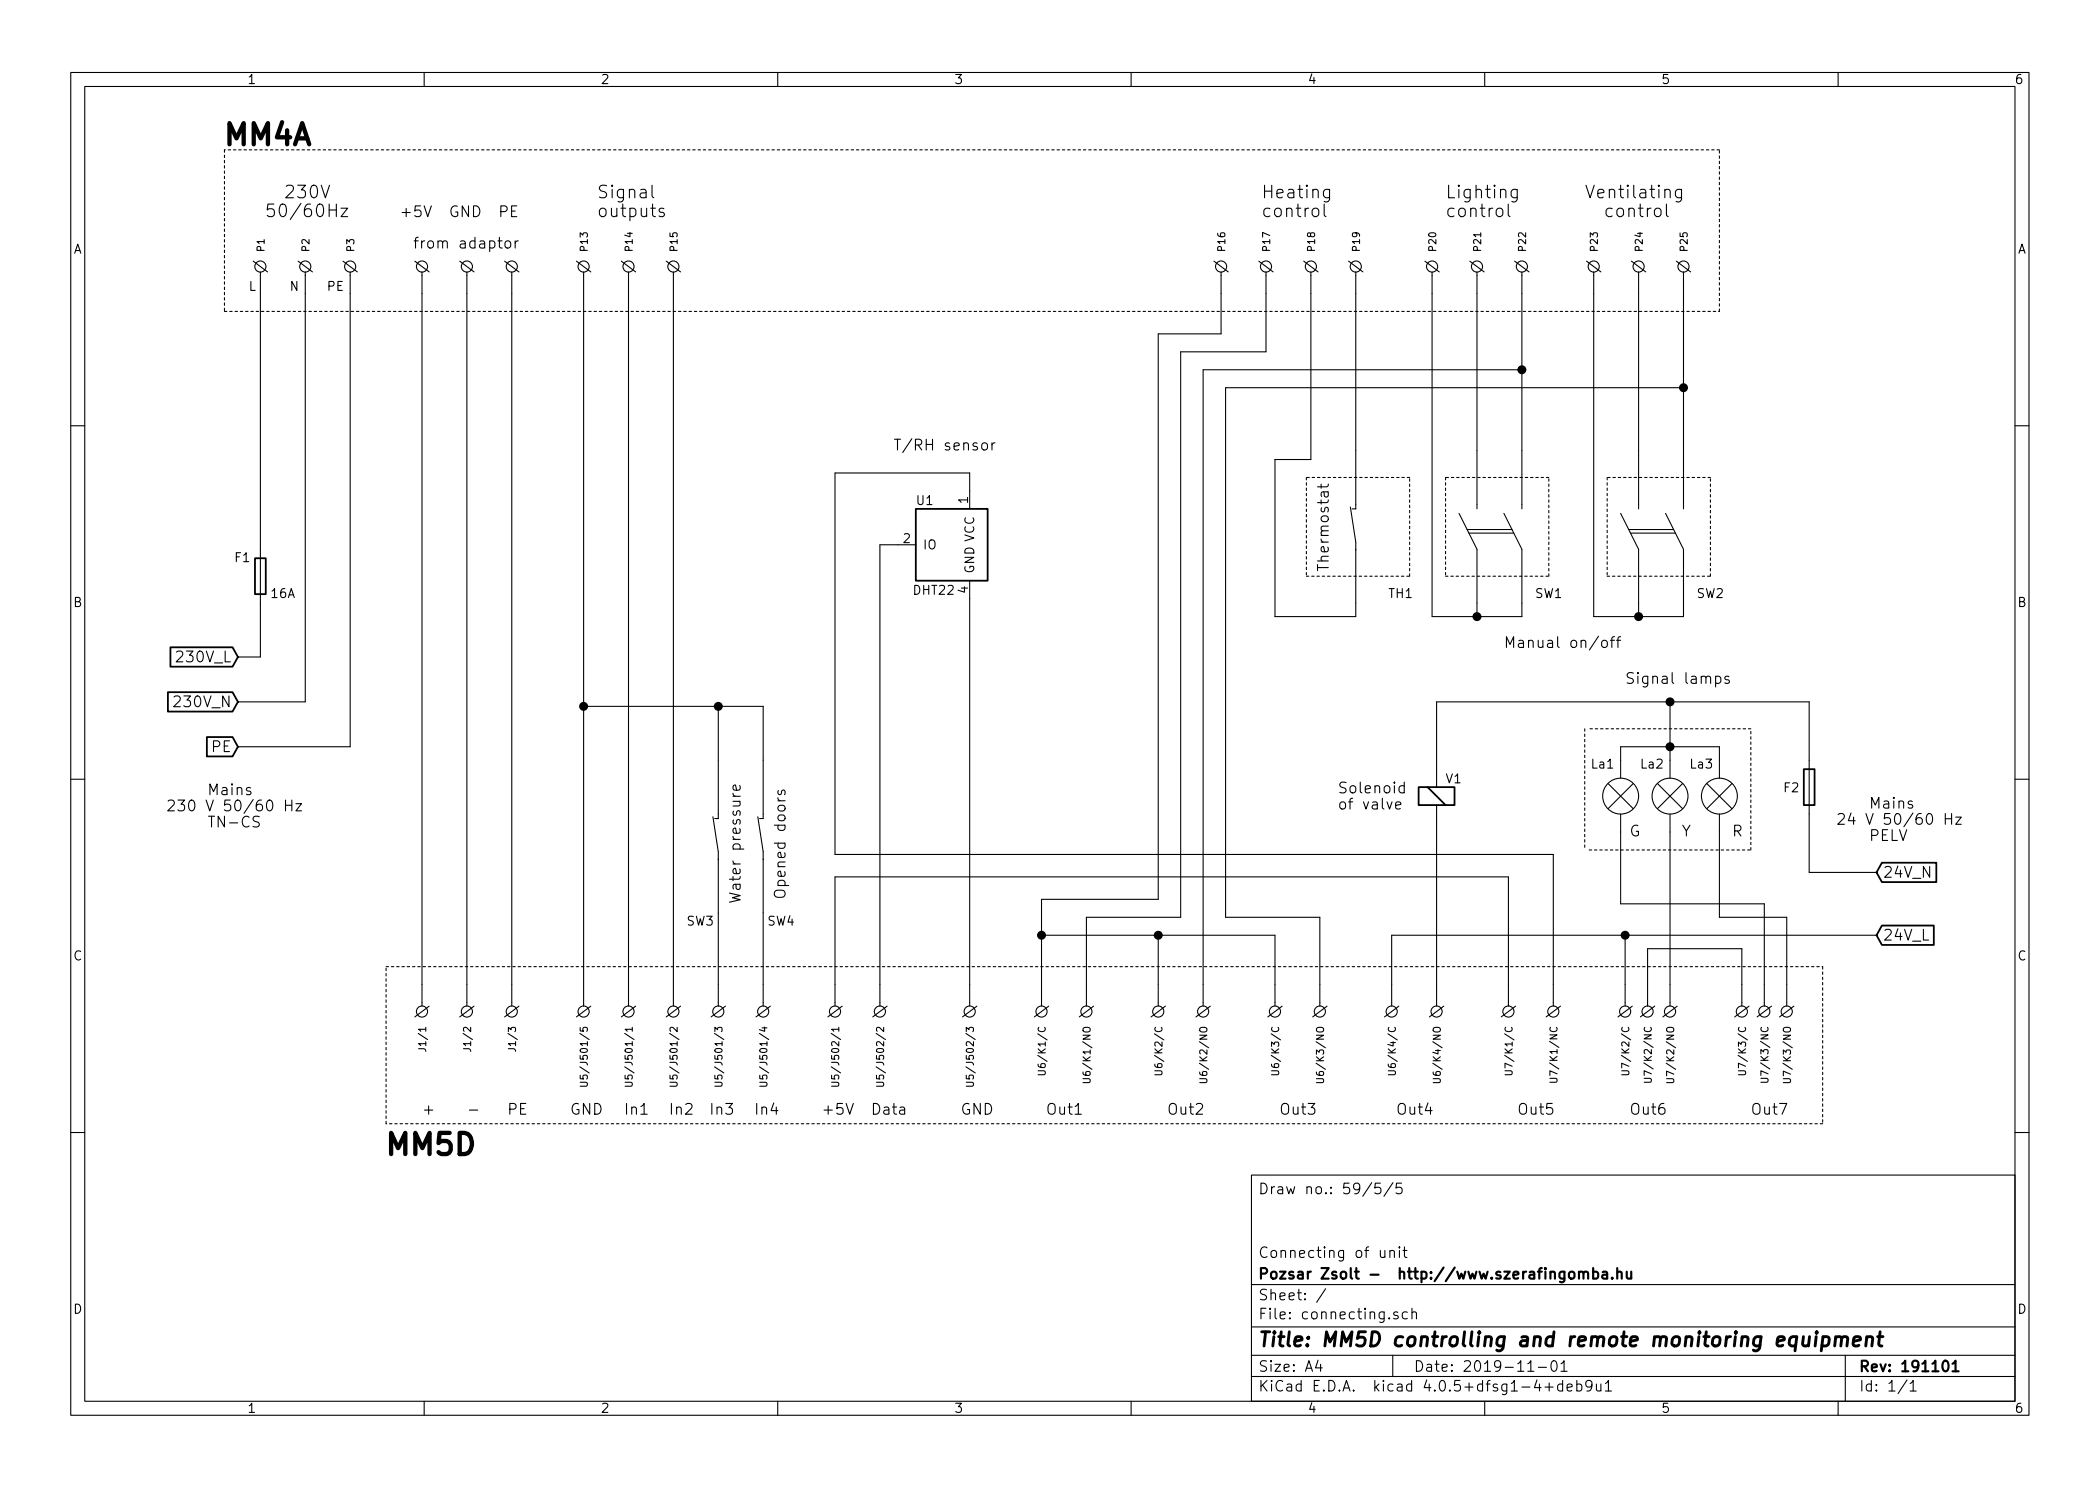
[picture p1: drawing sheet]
<svg xmlns="http://www.w3.org/2000/svg" width="297mm" height="210mm" viewBox="0 0 297 210" stroke-linecap="round" stroke-linejoin="round" font-family="sans-serif">
<g fill="none" stroke="#000" stroke-width=".15">
<path d="M10 10.3h277v189.9h-277zM12 12.2h273v186.1h-273zM60 10.3v1.9M110 10.3v1.9M160 10.3v1.9M210 10.3v1.9M260 10.3v1.9M35.8 37l2 1.5M36.8 38.5v54.5h-3.1M42.2 37l2 1.5M43.2 38.5v60.8h-9.5M45.4 26.2l.6 1.8 .6-1.8"/>
<path d="M46.6 29.7h1M47.6 28.9v1.8M48.2 29.5h1l-1 1.2h1M48.5 37l2 1.5M49.5 38.5v67.2h-15.8M58.7 37l2 1.5M59.7 38.5v103.9M65 37l2.1 1.5M66 38.5v103.9M71.4 37l2 1.5M71.6 34.2a.42 .42 0 0 1 .6 .2v.4a.43 .43 0 0 1-.4 .3 .43 .43 0 0 1-.4-.3v-.4zM72.4 38.5v103.9"/>
<path d="M72.9 34.1v1M73.3 34.1l-.3 .1-.1 .2M81.5 37l2.1 1.5M82.5 38.5v103.9M87.9 37l2 1.5M88.9 38.5v103.9M92.2 26.2v1.5l.3 .3M93.9 29.5h-.4l-.3 .2 .1 .3 .6 .1 .1 .2-.1 .3-.2 .1-.5-.1M94.2 37l2.1 1.5M95.2 38.5v103.9M171.7 37l2 1.5M172.7 38.5v8.7h-8.9v80h-16.5v15.2"/>
<path d="M178.1 37l2 1.5M179.1 38.5v11.3h-12.1v80h-13.3v12.6M184.4 37l2 1.5M185.4 38.5v26.5h-5.1v22.2h11.5v-10.5l-.8-5M187.3 28.9v1.5l.3 .3M188.1 26.8v1.4a.49 .49 0 0 1-.8 .3M188.1 26.9l-.2-.1-.5 .1-.2 .2v.5a.56 .56 0 0 0 .7 .4l.2-.1M190.8 37l2 1.5M191.8 38.5v32.9M201.5 37l2.1 1.5M202.6 38.5v48.7h12.7v-9.5l-2.6-5.1M207.9 37l2 1.5"/>
<path d="M208.9 38.5v32.9M213.3 28.9v1.5l.3 .3M214.2 37l2.1 1.5M214.6 26.8v1.4a.49 .49 0 0 1-.8 .3M214.6 26.9l-.2-.1-.5 .1-.2 .2v.5a.56 .56 0 0 0 .7 .4l.2-.1M215.3 38.5v32.9M224.4 37l2 1.5M225.4 38.5v48.7h12.7v-9.5l-2.5-5.1M230.8 37l2 1.5M231.8 38.5v32.9M234.2 29.5a.49 .49 0 0 1 .7 .3v.5a.48 .48 0 0 1-.4 .4 .48 .48 0 0 1-.5-.4v-.5zM235.7 28.9v1.5l.3 .3"/>
<path d="M237.1 37l2 1.5M237.8 26.8v1.4a.49 .49 0 0 1-.7 .3M237.8 26.9l-.1-.1-.5 .1-.2 .2v.5a.56 .56 0 0 0 .7 .4l.1-.1M238.1 38.5v32.9M215.3 52.3h-45.1v90.1M238.1 54.9h-64.7v74.9h13.3v12.6M10 60.2h2M129.5 77.1h-5v65.3M137.2 72v-5.1h-19.1v54h101.6v21.5M139 62.7a.42 .42 0 0 1 .7 .3v.4a.43 .43 0 0 1-.4 .3 .43 .43 0 0 1-.4-.3v-.4zM140.3 62.7v1M140.7 62.7h-.2l-.2 .3"/>
<path d="M186.9 68.5v.6M187.9 68.5l-.1 .3-.1 .1h-1.3M191.3 72h.5M191.8 71.4v.6zM206.4 72.6l2.5 5.1v9.5M207.5 74.9h6.4M207.8 75.4h6.3M208.9 71.4v.6zM215.3 71.4v.6zM229.2 72.6l2.6 5.1v9.5M230.4 74.9h6.3M230.6 75.4h6.4"/>
<path d="M231.8 71.4v.6zM238.1 71.4v.6zM285 60.2h2M82.5 99.9h25.4v15.3M101.6 99.9v15.3M137.2 82.2v60.2M226.6 90.7a.42 .42 0 0 1 .4-.1 .42 .42 0 0 1 .4 .3v.4a.43 .43 0 0 1-.5 .3 .43 .43 0 0 1-.4-.3zM227.8 90.6h.6M228.4 90.1l-.3 .1-.1 .1v1.3M228.7 90.6h.5M229.2 90.1l-.3 .1v.1v1.3M236.2 99.3v10.8"/>
<path d="M242.7 95.8a.48 .48 0 0 1 .6 0l.1 .6a.48 .48 0 0 1-.7 .2M244.6 95.8l-.4-.1-.2 .2v.2l.6 .2v.1v.2l-.2 .1-.4-.1M10 110.3h2M32.5 116.4h1.1M32.8 110.9l-.1 .1 .1 .1 .1-.1-.1-.1v.2M32.8 111.4v1M33.6 111.6a.38 .38 0 0 1 .6 .1v.7M33.6 111.4v1M35.2 115.6a.62 .62 0 0 0-.7 0 .62 .62 0 0 0-.2 .8 .58 .58 0 0 0 .3 .5 .58 .58 0 0 0 .6 0M35.4 111.5l-.3-.1-.3 .3 .1 .2 .5 .1 .1 .2-.1 .2h-.1h-.5M36.7 115.6a.62 .62 0 0 0-.8 0 .36 .36 0 0 0 .2 .6 .53 .53 0 0 1 .6 .4l-.1 .3a.62 .62 0 0 1-.8 0M40.4 113.2v1.5"/>
<path d="M40.4 113.9h.9M41.3 113.2v1.5M41.9 113.7h.7l-.7 1h.7M100.8 115.6l.8 4.9v21.9M101.1 115.8h.5M101.6 115.2v.6zM103.7 112.2l.1 .3 .2 .2M103.7 112.7h1M104.6 111.1l.1 .5-.2 .2-.7-.1-.1-.1 .1-.5h.2l.2 .7M107.2 115.6l.7 4.9v21.9M107.4 115.8h.5M107.9 115.2v.6z"/>
<path d="M110 112.9l.1 .3 .2 .1M110.1 111.9l-.1 .3 .3 .2h.2l.1-.5 .2-.1 .2 .1v.1v.4M197.4 114l.7-.2v-.3h-.5l-.2 .2 .1 .7 .1 .1 .5-.1M198.6 111.2a.48 .48 0 0 0-.6 .1l-.1 .6a.48 .48 0 0 0 .7 .2M198.6 110.7v1.5M203.2 111.4v-12.1h52.7v24.1h9.5M203.2 113.9v28.5M227.5 110.9l3.5 3.5M229.2 110.1v-4.4h14v4.4M229.2 115.2v12.7h20.4v14.5M231 110.9l-3.5 3.5M234.4 110.9l3.6 3.5"/>
<path d="M236.2 115.2v27.2M238 110.9l-3.6 3.5M238 116.8l.5 .8 .5-.8M238.5 117.6v.7M241.4 110.9l3.6 3.5M243.2 115.2v14.6h9.5v12.6M245 110.9l-3.6 3.5M245.4 117.6h.5a.42 .42 0 0 0 .4-.4 .42 .42 0 0 0-.4-.4h-.5v1.5M245.7 117.6l.6 .7M267.6 117.4v1.5h.8M268.6 113.5a.38 .38 0 0 1 .7 .1v.7M268.6 113.3v1"/>
<path d="M268.7 117.4l.5 1.5 .5-1.5M270.5 113.4l-.4-.1-.2 .3 .1 .2 .5 .1 .1 .2-.1 .2h-.1h-.5M275.2 115.1v1.5M275.2 115.8h.8M276 115.1v1.5M276.6 115.6h.8l-.8 1h.8M285 110.3h2M147.3 132.3h33v10.1M163.8 132.3v10.1M229.9 132.3v10.1M265.4 132.3h-68.6v10.1M60.2 145.4v.5"/>
<path d="M60.7 142.4l-2 1.5M66.4 157.1h1.2M67.1 142.4l-2.1 1.5M73.4 142.4l-2 1.5M82.1 153.1h.8l.2 .2-.1 .4h-.9M82.1 145.4v.5h.4l-.1-.1 .1-.4h.5l.1 .1-.1 .4M83.6 142.4l-2.1 1.5M88.4 153.1h.8l.2 .2-.1 .4h-.9M89.4 145.6h-1l.3 .3M89.4 145.4v.5M89.9 142.4l-2 1.5M90.7 157.7h.8"/>
<path d="M94.8 153.1h.8l.2 .2-.1 .4h-.9M95.8 145.4v.6l-.7-.6h-.2l-.1 .1 .1 .4M96.3 142.4l-2.1 1.5M101.1 153.1h.8l.2 .2-.1 .4h-.9M101.1 146v-.6l.4 .3 .1-.3h.4l.1 .1-.1 .5M102.6 142.4l-2 1.5M107.5 153.1h.8l.2 .2-.1 .4h-.9M107.8 145.4h.7M108.2 145.3v.6l-.8-.2M109 142.4l-2.1 1.5M117.6 153.1h.8l.2 .2-.1 .4h-.9M118.1 142.4v-18.3h95.3v18.3"/>
<path d="M118.6 145.6h-1l.3 .3M118.6 145.4v.5M119.1 142.4l-2 1.5M124 153.1h.8l.2 .2-.1 .4h-.9M125 145.4v.6l-.7-.6h-.2l-.1 .1 .1 .4M125.5 142.4l-2.1 1.5M136.7 153.1h.8l.2 .2-.1 .4h-.9M136.7 146v-.6l.4 .3 .1-.3h.4l.1 .1-.1 .5M138.2 142.4l-2.1 1.5M146.8 151.5h.9l.2 .2-.1 .3-1 .1M146.9 145.4a.4 .4 0 0 0 0 .5 .4 .4 0 0 0 .5 .1 .37 .37 0 0 0 .4-.2 .37 .37 0 0 0 0-.4M148.3 142.4l-2 1.5"/>
<path d="M152.1 157.7h.9M153.2 152.6h.8l.2 .2-.1 .4h-.9M153.2 145.5a.67 .67 0 0 1 1 .1v.3a.67 .67 0 0 1-1-.1zM154.7 142.4l-2 1.5M163.3 151.5h.9l.2 .2-.1 .3-1 .1M163.4 145.4a.4 .4 0 0 0 0 .5 .4 .4 0 0 0 .5 .1 .37 .37 0 0 0 .4-.2 .37 .37 0 0 0 0-.4M164.8 142.4l-2 1.5M169.7 152.6h.8l.2 .2-.1 .4h-.9M169.7 145.5a.67 .67 0 0 1 1 .1v.3a.67 .67 0 0 1-1-.1zM171.2 142.4l-2 1.5M179.9 151.5h.8l.2 .2-.1 .3-.9 .1M180 145.4a.4 .4 0 0 0 0 .5 .4 .4 0 0 0 .4 .1 .37 .37 0 0 0 .4-.2 .37 .37 0 0 0 0-.4"/>
<path d="M181.4 142.4l-2.1 1.5M186.2 152.6h.8l.2 .2-.1 .4h-.9M186.3 145.5a.67 .67 0 0 1 .9 .1v.3a.67 .67 0 0 1-1-.1zM187.7 142.4l-2 1.5M196.4 151.5h.8l.2 .2-.1 .3-.9 .1M196.5 145.4a.4 .4 0 0 0 0 .5 .4 .4 0 0 0 .5 .1 .37 .37 0 0 0 .3-.2 .37 .37 0 0 0 0-.4M197.9 142.4l-2.1 1.5M202.7 152.6h.8l.2 .2-.1 .4h-.9M202.8 145.5a.67 .67 0 0 1 .9 .1v.3a.67 .67 0 0 1-1-.1zM204.2 142.4l-2 1.5M212.9 151.5h.8l.2 .2-.1 .3-.9 .1M213 145.4a.4 .4 0 0 0 0 .5 .4 .4 0 0 0 .5 .1 .37 .37 0 0 0 .3-.2 .37 .37 0 0 0 0-.4"/>
<path d="M214.4 142.4l-2.1 1.5M219.2 152.6h.8l.2 .1-.1 .4h-.9M219.3 145.4a.4 .4 0 0 0 0 .5 .4 .4 0 0 0 .5 .1 .37 .37 0 0 0 .4-.2 .37 .37 0 0 0-.1-.4M220.7 142.4l-2 1.5M229.4 151.5h.8l.2 .2-.1 .3-.9 .1M229.5 145.4a.4 .4 0 0 0 0 .5 .4 .4 0 0 0 .5 .1 .37 .37 0 0 0 .4-.2 .37 .37 0 0 0-.1-.4M230.9 142.4l-2 1.5M232.6 152.6h.8l.2 .1-.1 .4h-.9M232.7 145.4a.4 .4 0 0 0 0 .5 .4 .4 0 0 0 .4 .1 .37 .37 0 0 0 .4-.2 .37 .37 0 0 0 0-.4M233 142.4v-8.2h13.4v8.2M234.1 142.4l-2.1 1.5M235.7 152.6h.9l.2 .2-.1 .4h-1"/>
<path d="M235.8 145.5a.67 .67 0 0 1 1 .1l-.1 .3a.67 .67 0 0 1-1-.1zM237.2 142.4l-2 1.5M245.9 151.5h.8l.2 .2-.1 .3-.9 .1M246 145.4a.4 .4 0 0 0 0 .5 .4 .4 0 0 0 .5 .1 .37 .37 0 0 0 .4-.2 .37 .37 0 0 0-.1-.4M247.4 142.4l-2 1.5M249.1 152.6h.8l.2 .1-.1 .4h-.9M249.2 145.4a.4 .4 0 0 0 0 .5 .4 .4 0 0 0 .5 .1 .37 .37 0 0 0 .3-.2 .37 .37 0 0 0 0-.4M250.6 142.4l-2.1 1.5M252.2 152.6h.9l.2 .2-.1 .4h-1M252.3 145.5a.67 .67 0 0 1 1 .1l-.1 .3a.67 .67 0 0 1-1-.1zM253.7 142.4l-2 1.5M10 160.2h2"/>
<path d="M177 166.3h108v32h-108zM194 167.3l-1.2 2M195.2 176.9l.1 .9a.4 .4 0 0 0 .6 0M195.2 167.4h-.7v.7a.62 .62 0 0 1 .7-.1l.1 .3-.1 .5-.2 .1h-.3l-.2-.1M195.9 176.9v1M196.6 177.1a.38 .38 0 0 1 .6 0v.8M196.6 176.9v1M197 167.3l-1.2 2M197.9 176.4v.1v.1l.1-.1-.1-.1v.2M197.9 176.9v1M198.2 167.4h-.7v.7a.62 .62 0 0 1 .7-.1l.1 .3-.1 .5-.2 .1h-.3l-.2-.1M198.5 176.9h.5"/>
<path d="M198.7 176.4v1.3l.2 .2h.1M285 160.2h2M60 198.3v1.9M110 198.3v1.9M160 198.3v1.9M177 194.8h108M177 191.8h108M177 187.8h108M177 181.8h108M186.4 192.5l-.3 1h.9M186.8 193v1M187.5 182.3l-1.3 2"/>
<path d="M197 191.8v3M197.7 185.7a.37 .37 0 0 0-.6 .1v.1a.54 .54 0 0 0 .6 .3l.1 .1-.1 .2-.1 .1-.5-.1M199.1 185.7l-.5-.1-.3 .3 .1 .6 .2 .1 .5-.1M199.7 185.7a.38 .38 0 0 1 .7 .1v.8M199.7 185.1v1.5M210 198.3v1.9M216.1 194h.9M217.6 193.5h1.1M218.5 196.3h1.2M219.1 195.7v1.1M219.5 192.7a.35 .35 0 0 1 .4-.2 .35 .35 0 0 1 .3 .3 .77 .77 0 0 1-.5 1.2 .9 .9 0 0 1-.2-1.3zM220.8 193l.4-.5v1.5"/>
<path d="M220.8 194h.9M221 195.9l-.4-.1-.3 .3 .1 .6 .2 .1 .4-.1M221 195.3v1.5M221.7 196.3l.7-.1-.1-.3-.4-.1-.2 .2v.7l.2 .1 .4-.1M223 195.9a.48 .48 0 0 1 .7 .1v.1v.6a.48 .48 0 0 1-.7 0M223 195.3v1.5M225.2 196l-.3 .3h-.3l-.3-.3v-.4l.2-.2 .4-.1 .2 .2a1.19 1.19 0 0 1-.2 1.2l-.4 .1M225.8 195.8l.1 .9a.4 .4 0 0 0 .5 0M226.4 195.8v1M227.1 195.8l.4-.5v1.5M227.1 196.8h.8M260 198.3v1.9"/>
<path d="M261 191.8v6.5M269.7 195.2l-1.2 2M270.2 195.8l.4-.5v1.5M270.2 196.8h.8"/>
<circle cx="36.8" cy="37.7" r=".79"/>
<circle cx="43.2" cy="37.7" r=".79"/>
<circle cx="49.5" cy="37.7" r=".79"/>
<circle cx="59.7" cy="37.7" r=".79"/>
<circle cx="66" cy="37.7" r=".79"/>
<circle cx="72.4" cy="37.7" r=".79"/>
<circle cx="82.5" cy="37.7" r=".79"/>
<circle cx="88.9" cy="37.7" r=".79"/>
<circle cx="95.2" cy="37.7" r=".79"/>
<circle cx="172.7" cy="37.7" r=".79"/>
<circle cx="179.1" cy="37.7" r=".79"/>
<circle cx="185.4" cy="37.7" r=".79"/>
<circle cx="191.8" cy="37.7" r=".79"/>
<circle cx="202.6" cy="37.7" r=".79"/>
<circle cx="208.9" cy="37.7" r=".79"/>
<circle cx="215.3" cy="37.7" r=".79"/>
<circle cx="225.4" cy="37.7" r=".79"/>
<circle cx="231.8" cy="37.7" r=".79"/>
<circle cx="238.1" cy="37.7" r=".79"/>
<circle cx="229.2" cy="112.6" r="2.54"/>
<circle cx="236.2" cy="112.6" r="2.54"/>
<circle cx="243.2" cy="112.6" r="2.54"/>
<circle cx="59.7" cy="143.1" r=".79"/>
<circle cx="66" cy="143.1" r=".79"/>
<circle cx="72.4" cy="143.1" r=".79"/>
<circle cx="82.5" cy="143.1" r=".79"/>
<circle cx="88.9" cy="143.1" r=".79"/>
<circle cx="95.2" cy="143.1" r=".79"/>
<circle cx="101.6" cy="143.1" r=".79"/>
<circle cx="107.9" cy="143.1" r=".79"/>
<circle cx="118.1" cy="143.1" r=".79"/>
<circle cx="124.5" cy="143.1" r=".79"/>
<circle cx="137.2" cy="143.1" r=".79"/>
<circle cx="147.3" cy="143.1" r=".79"/>
<circle cx="153.7" cy="143.1" r=".79"/>
<circle cx="163.8" cy="143.1" r=".79"/>
<circle cx="170.2" cy="143.1" r=".79"/>
<circle cx="180.3" cy="143.1" r=".79"/>
<circle cx="186.7" cy="143.1" r=".79"/>
<circle cx="196.8" cy="143.1" r=".79"/>
<circle cx="203.2" cy="143.1" r=".79"/>
<circle cx="213.4" cy="143.1" r=".79"/>
<circle cx="219.7" cy="143.1" r=".79"/>
<circle cx="229.9" cy="143.1" r=".79"/>
<circle cx="233" cy="143.1" r=".79"/>
<circle cx="236.2" cy="143.1" r=".79"/>
<circle cx="246.4" cy="143.1" r=".79"/>
<circle cx="249.6" cy="143.1" r=".79"/>
<circle cx="252.7" cy="143.1" r=".79"/>
</g>
<g fill="none" stroke="#000" stroke-width=".3">
<path d="M223.3 179.9v1M225.3 179.4v1.5M228.8 179.4v1.5M230.1 179.9l.1 .9a.4 .4 0 0 0 .5 0M230.7 179.9v1M222 180.1a.41 .41 0 0 1 .7 .1v.4a.41 .41 0 0 1-.4 .3 .41 .41 0 0 1-.4-.3zM223.3 180.1a.38 .38 0 0 1 .7 0v.8M224 180.1a.36 .36 0 0 1 .3-.2 .36 .36 0 0 1 .3 .2v.8M225.3 180a.48 .48 0 0 1 .7 .1l.1 .1-.1 .6a.48 .48 0 0 1-.7 0M226.7 180l.1-.1 .5 .1v.9M227.3 180.3l-.5 .1-.2 .2 .1 .2 .1 .1 .5-.1M228 180.8h.1l-.1 .1v-.1v.1"/>
<path d="M228.8 180.1a.38 .38 0 0 1 .6 0v.8M275 192.6a.34 .34 0 0 1 .5 .2 .77 .77 0 0 1-.4 1.2 .97 .97 0 0 1-.1-1.4zM276.2 193l.4-.5v1.5M276.2 194h.8"/>
</g>
<path d="M256.9 189.1l-.2 1.3M257 188.4l-.1 .1v.1l.2-.1-.1-.1-.1 .2M257.9 189.2a.65 .65 0 0 1 .8 .1v.2l-.1 .8a.67 .67 0 0 1-.9 0M257.9 189.1l-.3 2M259.6 189.3a.52 .52 0 0 1 .9 .1l-.1 1M259.7 189.1l-.2 1.3M260.5 189.4a.52 .52 0 0 1 .8-.2l.1 .2-.2 1M262.2 189.8l.9-.2v-.4l-.6-.1-.3 .3-.1 .8 .1 .1 .2 .1 .5-.1M264 189.3a.52 .52 0 0 1 .9 .1l-.1 1M264.1 189.1l-.2 1.3M265.6 189.1h.7M265.9 188.4l-.2 1.8 .1 .1 .4 .1" fill="none" stroke="#000" stroke-width=".41"/>
<path d="M36.1 79h1.5v5.1h-1.5zM129.5 72h10.2v10.2h-10.2zM23.7 97.9h9.2l.8 1.4-.8 1.4h-9.2zM24.1 91.6h8.8l.8 1.4-.8 1.3h-8.8zM29.3 104.3h3.6l.8 1.4-.8 1.3h-3.6zM200.7 111.4h5v2.5h-5zM201.9 111.4l2.6 2.5M255.1 108.8h1.6v5.1h-1.6zM266.2 131h7.3v2.7h-7.3l-.8-1.4zM266.2 122.1h7.7v2.7h-7.7l-.8-1.4z" fill="none" stroke="#000" stroke-width=".25"/>
<g fill="none" stroke="#000" stroke-width=".15" stroke-dasharray=".3 .4">
<path d="M31.7 21.2v22.9M243.2 21.2h-211.5M31.7 44.1h211.5M243.2 44.1v-22.9M184.8 67.6v13.9M199.4 67.6h-14.6M204.5 67.6v13.9M219.1 67.6h-14.6M227.3 67.6v13.9M241.9 67.6h-14.6M184.8 81.5h14.6M199.4 81.5v-13.9"/>
<path d="M204.5 81.5h14.6M219.1 81.5v-13.9M227.3 81.5h14.6M241.9 81.5v-13.9M224.2 103.1v17.2M247.6 103.1h-22.8M54.6 136.8h203.2M224.8 120.3h22.8M247.6 120.3v-17.2M257.8 136.8v22.2M54.6 159v-22.2M257.8 159h-203.2"/>
</g>
<g fill="#000" stroke="#000" stroke-width=".25">
<circle cx="215.3" cy="52.3" r=".51"/>
<circle cx="238.1" cy="54.9" r=".51"/>
<circle cx="82.6" cy="99.9" r=".51"/>
<circle cx="101.6" cy="99.9" r=".51"/>
<circle cx="208.9" cy="87.2" r=".51"/>
<circle cx="231.8" cy="87.2" r=".51"/>
<circle cx="236.2" cy="99.3" r=".51"/>
<circle cx="236.2" cy="105.7" r=".51"/>
<circle cx="147.3" cy="132.3" r=".51"/>
<circle cx="163.8" cy="132.3" r=".51"/>
<circle cx="229.9" cy="132.3" r=".51"/>
</g>
<g font-size="4.2">
<text x="31.7" y="20.6">MM4A</text>
<text x="54.6" y="163.4">MM5D</text>
</g>
<text font-size="2.8" x="178" y="190.5">Title: MM5D controlling and remote monitoring equipment</text>
<g font-size="2.5">
<text x="38.8" y="28.1">230V</text>
<text x="84.5" y="28.1">Signal</text>
<text x="178.4" y="28.1">Heating</text>
<text x="204.5" y="28.1">Lighting</text>
<text x="224.2" y="28.1">Ventilating</text>
<text x="37.5" y="30.7">50/60Hz</text>
<text x="84.5" y="30.7">outputs</text>
<text x="178.4" y="30.7">control</text>
<text x="204.5" y="30.7">control</text>
<text x="225.5" y="30.7">control</text>
</g>
<g font-size="2.1">
<text x="56.5" y="30.7">+5V</text>
<text x="58.4" y="35.2">from adaptor</text>
<text x="63.5" y="30.7">GND</text>
<text x="70.5" y="30.7">PE</text>
<text x="126.4" y="63.7">T/RH sensor</text>
<text x="188" y="80.9" transform="rotate(-90 188 80.9)">Thermostat</text>
<text x="25.3" y="93.7">230V_L</text>
<text x="212.7" y="91.7">Manual on/off</text>
<text x="25.1" y="100.1">230V_N</text>
<text x="229.9" y="96.8">Signal lamps</text>
<text x="29.9" y="106.4">PE</text>
<text x="26.4" y="112.5">Mains</text>
<text x="189.2" y="112.3">Solenoid</text>
<text x="23.5" y="114.8">230 V 50/60 Hz</text>
<text x="26.4" y="117.1">TN-CS</text>
<text x="189.2" y="114.5">of valve</text>
<text x="230.5" y="118.4">G</text>
<text x="259.7" y="116.7">24 V 50/60 Hz</text>
<text x="262.1" y="114.4">Mains</text>
<text x="262.1" y="119">PELV</text>
<text x="266.3" y="124.2">24V_N</text>
<text x="104.8" y="127.9" transform="rotate(-90 104.8 127.9)">Water pressure</text>
<text x="111.1" y="127.2" transform="rotate(-90 111.1 127.2)">Opened doors</text>
<text x="266.3" y="133.1">24V_L</text>
<text x="59.7" y="157.7">+</text>
<text x="71.8" y="157.7">PE</text>
<text x="80.6" y="157.7">GND</text>
<text x="88.3" y="157.7">In1</text>
<text x="94.6" y="157.7">In2</text>
<text x="100.3" y="157.7">In3</text>
<text x="106.7" y="157.7">In4</text>
<text x="116.2" y="157.7">+5V</text>
<text x="123.2" y="157.7">Data</text>
<text x="135.9" y="157.7">GND</text>
<text x="148" y="157.7">Out1</text>
<text x="165.1" y="157.7">Out2</text>
<text x="181" y="157.7">Out3</text>
<text x="197.5" y="157.7">Out4</text>
<text x="214.6" y="157.7">Out5</text>
<text x="230.5" y="157.7">Out6</text>
<text x="247.6" y="157.7">Out7</text>
<text x="178" y="169">Draw no.: 59/5/5</text>
<text x="178" y="178">Connecting of unit</text>
<text x="178" y="184">Sheet: /</text>
<text x="178" y="181">Pozsar Zsolt - http://www.szerafingomba.hu</text>
<text x="178" y="186.7">File: connecting.sch</text>
<text x="178" y="196.9">KiCad E.D.A. kicad 4.0.5+dfsg1-4+deb9u1</text>
<text x="178" y="194.1">Size: A4</text>
<text x="200" y="194.1">Date: 2019-11-01</text>
<text x="263" y="194.1">Rev: 191101</text>
<text x="263" y="196.9">Id: 1/1</text>
</g>
<g font-size="1.8">
<text x="35" y="11.9">1</text>
<text x="85" y="11.9">2</text>
<text x="135" y="11.9">3</text>
<text x="185" y="11.9">4</text>
<text x="235" y="11.9">5</text>
<text x="285" y="11.9">6</text>
<text x="10.4" y="35.9">A</text>
<text x="285.4" y="35.9">A</text>
<text x="35.1" y="41.1">L</text>
<text x="41" y="41.1">N</text>
<text x="46.3" y="41.1">PE</text>
<text x="129.7" y="71.4">U1</text>
<text x="136.9" y="71.2" transform="rotate(-90 136.9 71.2)">1</text>
<text x="127.8" y="76.8">2</text>
<text x="130.6" y="77.7">IO</text>
<text x="33.2" y="79.5">F1</text>
<text x="136.9" y="83.9" transform="rotate(-90 136.9 83.9)">4</text>
<text x="137.8" y="81.1" transform="rotate(-90 137.8 81.1)">GND VCC</text>
<text x="10.4" y="85.9">B</text>
<text x="38.4" y="84.6">16A</text>
<text x="129.3" y="84.1">DHT22</text>
<text x="196.4" y="84.6">TH1</text>
<text x="217.1" y="84.6">SW1</text>
<text x="240" y="84.6">SW2</text>
<text x="285.4" y="85.9">B</text>
<text x="204.5" y="110.8">V1</text>
<text x="225.1" y="108.7">La1</text>
<text x="232.1" y="108.7">La2</text>
<text x="239.1" y="108.7">La3</text>
<text x="252.3" y="112.1">F2</text>
<text x="97.1" y="131">SW3</text>
<text x="108.6" y="131">SW4</text>
<text x="10.4" y="135.9">C</text>
<text x="285.4" y="135.9">C</text>
<text x="10.4" y="185.9">D</text>
<text x="285.4" y="185.9">D</text>
<text x="35" y="199.9">1</text>
<text x="85" y="199.9">2</text>
<text x="135" y="199.9">3</text>
<text x="185" y="199.9">4</text>
<text x="235" y="199.9">5</text>
<text x="285" y="199.9">6</text>
</g>
<g font-size="1.4">
<text x="37.4" y="35.6" transform="rotate(-90 37.4 35.6)">P1</text>
<text x="43.8" y="35.6" transform="rotate(-90 43.8 35.6)">P2</text>
<text x="50.1" y="35.6" transform="rotate(-90 50.1 35.6)">P3</text>
<text x="83.1" y="35.5" transform="rotate(-90 83.1 35.5)">P13</text>
<text x="89.5" y="35.5" transform="rotate(-90 89.5 35.5)">P14</text>
<text x="95.8" y="35.5" transform="rotate(-90 95.8 35.5)">P15</text>
<text x="173.3" y="35.5" transform="rotate(-90 173.3 35.5)">P16</text>
<text x="179.7" y="35.5" transform="rotate(-90 179.7 35.5)">P17</text>
<text x="186" y="35.5" transform="rotate(-90 186 35.5)">P18</text>
<text x="192.4" y="35.5" transform="rotate(-90 192.4 35.5)">P19</text>
<text x="203.1" y="35.5" transform="rotate(-90 203.1 35.5)">P20</text>
<text x="209.5" y="35.5" transform="rotate(-90 209.5 35.5)">P21</text>
<text x="215.8" y="35.5" transform="rotate(-90 215.8 35.5)">P22</text>
<text x="226" y="35.5" transform="rotate(-90 226 35.5)">P23</text>
<text x="232.4" y="35.5" transform="rotate(-90 232.4 35.5)">P24</text>
<text x="238.7" y="35.5" transform="rotate(-90 238.7 35.5)">P25</text>
<text x="60.3" y="148.4" transform="rotate(-90 60.3 148.4)">J1/1</text>
<text x="66.6" y="148.4" transform="rotate(-90 66.6 148.4)">J1/2</text>
<text x="73" y="148.4" transform="rotate(-90 73 148.4)">J1/3</text>
<text x="83.1" y="152.8" transform="rotate(-90 83.1 152.8)">U5/J501/5</text>
<text x="89.5" y="152.8" transform="rotate(-90 89.5 152.8)">U5/J501/1</text>
<text x="95.8" y="152.8" transform="rotate(-90 95.8 152.8)">U5/J501/2</text>
<text x="102.2" y="152.8" transform="rotate(-90 102.2 152.8)">U5/J501/3</text>
<text x="108.5" y="152.8" transform="rotate(-90 108.5 152.8)">U5/J501/4</text>
<text x="118.7" y="152.8" transform="rotate(-90 118.7 152.8)">U5/J502/1</text>
<text x="125" y="152.8" transform="rotate(-90 125 152.8)">U5/J502/2</text>
<text x="137.7" y="152.8" transform="rotate(-90 137.7 152.8)">U5/J502/3</text>
<text x="147.9" y="151.5" transform="rotate(-90 147.9 151.5)">U6/K1/C</text>
<text x="154.3" y="152.5" transform="rotate(-90 154.3 152.5)">U6/K1/NO</text>
<text x="164.4" y="151.5" transform="rotate(-90 164.4 151.5)">U6/K2/C</text>
<text x="170.8" y="152.5" transform="rotate(-90 170.8 152.5)">U6/K2/NO</text>
<text x="180.9" y="151.5" transform="rotate(-90 180.9 151.5)">U6/K3/C</text>
<text x="187.3" y="152.5" transform="rotate(-90 187.3 152.5)">U6/K3/NO</text>
<text x="197.4" y="151.5" transform="rotate(-90 197.4 151.5)">U6/K4/C</text>
<text x="203.8" y="152.5" transform="rotate(-90 203.8 152.5)">U6/K4/NO</text>
<text x="213.9" y="151.5" transform="rotate(-90 213.9 151.5)">U7/K1/C</text>
<text x="220.3" y="152.5" transform="rotate(-90 220.3 152.5)">U7/K1/NC</text>
<text x="230.5" y="151.5" transform="rotate(-90 230.5 151.5)">U7/K2/C</text>
<text x="233.6" y="152.5" transform="rotate(-90 233.6 152.5)">U7/K2/NC</text>
<text x="236.8" y="152.5" transform="rotate(-90 236.8 152.5)">U7/K2/NO</text>
<text x="247" y="151.5" transform="rotate(-90 247 151.5)">U7/K3/C</text>
<text x="250.1" y="152.5" transform="rotate(-90 250.1 152.5)">U7/K3/NC</text>
<text x="253.3" y="152.5" transform="rotate(-90 253.3 152.5)">U7/K3/NO</text>
</g>
</svg>
